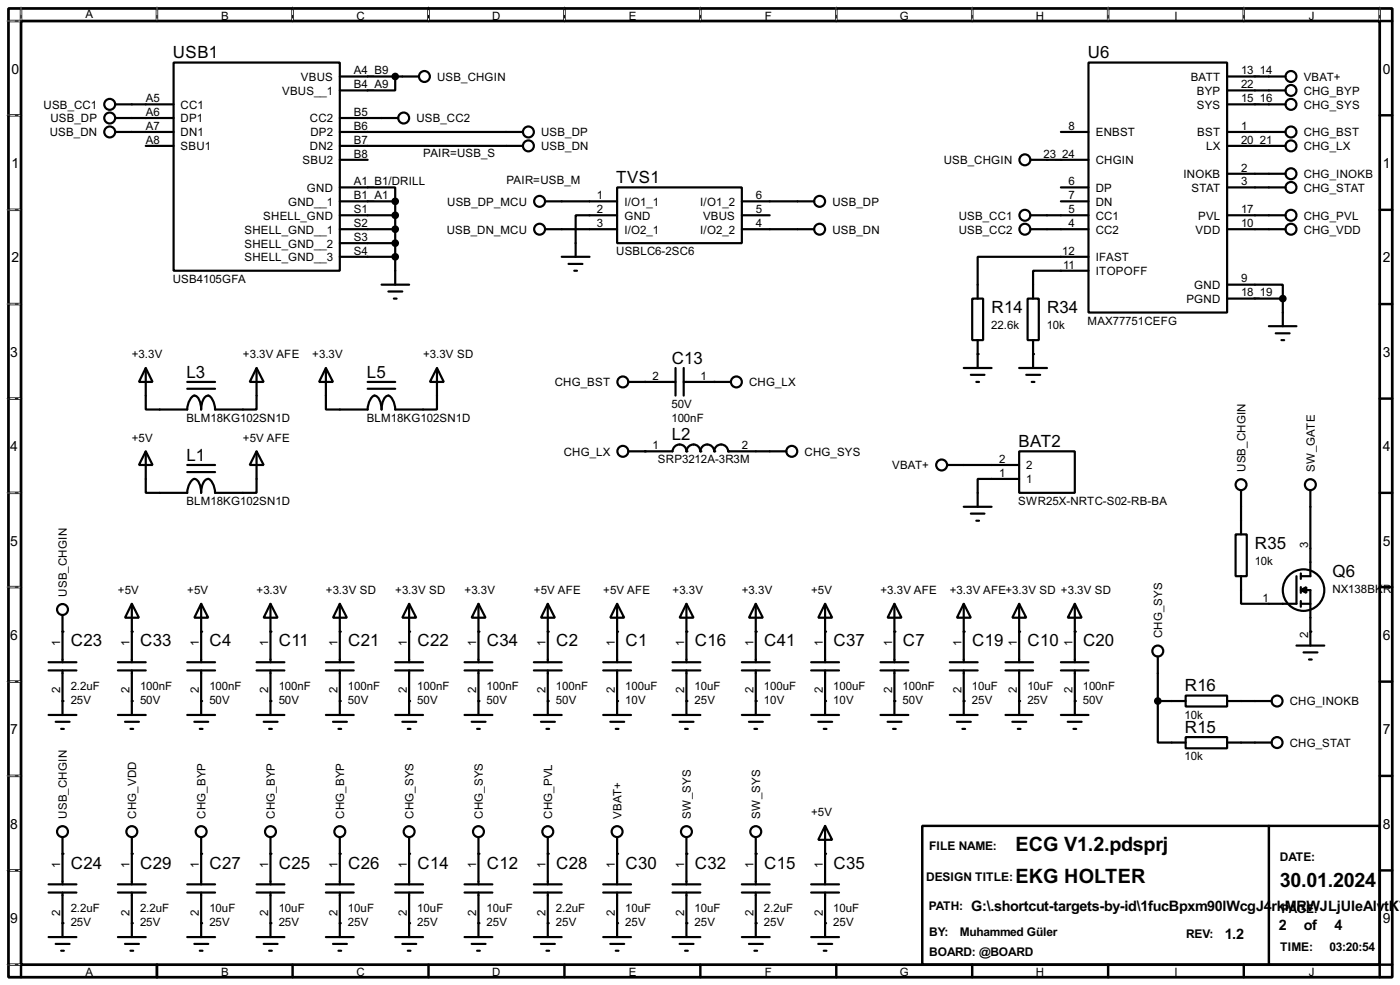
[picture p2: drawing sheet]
<svg xmlns="http://www.w3.org/2000/svg" width="256mm" height="180mm" viewBox="0 0 256 180" stroke-linecap="round" stroke-linejoin="round" font-family="sans-serif">
<path d="M1.6 1.6h253.5v177.3h-253.5zM3.9 3.9h248.9v172.7h-248.9z" fill="none" stroke="#000" stroke-width=".5"/>
<g fill="none" stroke="#000" stroke-width=".45">
<path d="M3.9 1.6v2.3h-2.3M28.8 1.6v2.3M53.6 1.6v2.3M78.5 1.6v2.3M103.4 1.6v2.3M128.3 1.6v2.3M153.2 1.6v2.3M178.1 1.6v2.3M203 1.6v2.3M227.9 1.6v2.3M252.8 1.6v2.3h2.3M1.6 21.1h2.3"/>
<path d="M1.6 38.4h2.3M252.8 21.1h2.3M252.8 38.4h2.3M1.6 55.7h2.3M252.8 55.7h2.3M1.6 73h2.3M252.8 73h2.3M1.6 90.2h2.3M252.8 90.2h2.3M1.6 107.5h2.3M252.8 107.5h2.3M1.6 124.8h2.3"/>
<path d="M252.8 124.8h2.3M1.6 142h2.3M1.6 159.3h2.3M169 151.2h83.8v25.4h-83.8zM232.5 151.2v25.4M252.8 142h2.3M252.8 159.3h2.3M1.6 176.6h2.3v2.3M28.8 176.6v2.3M53.6 176.6v2.3M78.5 176.6v2.3M103.4 176.6v2.3"/>
<path d="M128.3 176.6v2.3M153.2 176.6v2.3M178.1 176.6v2.3M203 176.6v2.3M227.9 176.6v2.3M255.1 176.6h-2.3v2.3"/>
</g>
<g fill="none" stroke="#fff" stroke-width=".18">
<path d="M1.3 3.9h2.3M3.9 1.3v2.3M28.8 1.3v2.3M53.6 1.3v2.3M78.5 1.3v2.3M103.4 1.3v2.3M128.3 1.3v2.3M153.2 1.3v2.3M178.1 1.3v2.3M203 1.3v2.3M227.9 1.3v2.3M252.8 1.3v2.3"/>
<path d="M1.3 21.1h2.3M1.3 38.4h2.3M1.3 55.7h2.3M1.3 73h2.3M1.3 90.2h2.3M1.3 107.5h2.3M1.3 124.8h2.3M1.3 142h2.3M1.3 159.3h2.3M1.3 176.6h2.3"/>
</g>
<g fill="none" stroke="#000" stroke-width=".18" stroke-dasharray=".5 1">
<path d="M1.3 3.9h2.3M3.9 1.3v2.3M28.8 1.3v2.3M53.6 1.3v2.3M78.5 1.3v2.3M103.4 1.3v2.3M128.3 1.3v2.3M153.2 1.3v2.3M178.1 1.3v2.3M203 1.3v2.3M227.9 1.3v2.3M252.8 1.3v2.3"/>
<path d="M1.3 21.1h2.3M1.3 38.4h2.3M1.3 55.7h2.3M1.3 73h2.3M1.3 90.2h2.3M1.3 107.5h2.3M1.3 124.8h2.3M1.3 142h2.3M1.3 159.3h2.3M1.3 176.6h2.3"/>
</g>
<g fill="none" stroke="#000" stroke-width=".4">
<path d="M21.1 19.1h10.7M31.8 11.5h30.5v38.1h-30.5zM62.3 14h14.5M72.4 14v2.6h-10.1M199.4 11.5h25.4v45.7h-25.4zM224.8 19.1h10.7M224.8 14h10.7M224.8 16.6h10.7M21.1 21.6h10.7M21.1 24.2h10.7M26.7 26.7h5.1M62.3 34.3h10.1v2.6"/>
<path d="M62.3 21.6h10.7M62.3 24.2h33.5M62.3 26.7h33.5M62.3 36.9h10.1M62.3 39.4h10.1M62.3 29.3h5.1M72.4 36.9v15.2M99.9 36.9h13.2M113.1 34.3h22.8v10.2h-22.8zM113.1 39.4h-7.6v7.6M135.9 36.9h13.3M135.9 39.4h5.1"/>
<path d="M188.8 39.4h10.6M188.8 29.3h10.6M194.4 24.2h5M194.4 36.9h5M194.4 34.3h5M224.8 24.2h10.7M224.8 26.7h10.7M224.8 39.4h10.7M224.8 31.8h10.7M224.8 34.3h10.7M62.3 42h10.1M62.3 44.5h10.1"/>
<path d="M62.3 47h10.1M69.9 52.1h5.1M71.2 53.4h2.5M72.2 54.7h.5M99.9 42h13.2M102.9 47h5.1M104.2 48.3h2.5M105.2 49.6h.5M135.9 42h13.3M178.1 54.7h2v7.6h-2zM188.3 54.7h2v7.6h-2zM188.8 42h10.6"/>
<path d="M199.4 49.6h-10.1v5.1M199.4 47h-20.3v7.7M224.8 52.1h10.2v2.6M224.8 42h10.7M224.8 54.7h10.2M232.5 59.7h5M235 54.7v5M26.7 67.4l1.3 2.5h-2.5zM26.7 67.4v7.6h7.6a2.76 2.76 0 0 1 1.3-2.6 1.5 1.5 0 0 1 1.1 1.3l.2 1.3a3.2 3.2 0 0 1 .9-2.5l.4-.1a2.75 2.75 0 0 1 1.2 2.6h7.6v-7.6M34.3 69.9h5.1M34.3 71.2h5.1M47 67.4l1.3 2.5h-2.5z"/>
<path d="M59.7 67.4l1.3 2.5h-2.5zM59.7 67.4v7.6h7.7a2.75 2.75 0 0 1 1.2-2.6 2.37 2.37 0 0 1 1.3 2.6 3.3 3.3 0 0 1 .9-2.5l.4-.1a2.75 2.75 0 0 1 1.2 2.6h7.7v-7.6M67.4 69.9h5M67.4 71.2h5M80.1 67.4l1.2 2.5h-2.5zM115.1 69.9h8.7M123.8 67.4v5M125.3 69.9h8.6M125.3 67.4v5M176.6 67.4h5.1M177.9 68.6h2.5M178.9 69.9h.5"/>
<path d="M179.1 62.3v5.1M186.7 67.4h5.1M188 68.6h2.6M189 69.9h.5M189.3 62.3v5.1M233.7 61h2.6M234.8 62.3h.5M26.7 82.6l1.3 2.5h-2.5zM26.7 82.6v7.6h7.6a2.76 2.76 0 0 1 1.3-2.5 1.5 1.5 0 0 1 1.1 1.3l.2 1.2a3.2 3.2 0 0 1 .9-2.4l.4-.1a2.75 2.75 0 0 1 1.2 2.5h7.6v-7.6M34.3 85.1h5.1M34.3 86.4h5.1M47 82.6l1.3 2.5h-2.5z"/>
<path d="M115.1 82.6h8.1a1.28 1.28 0 0 1 1.3-1.3 1.28 1.28 0 0 1 1.3 1.3 1.28 1.28 0 0 1 1.2-1.3 1.28 1.28 0 0 1 1.3 1.3 1.28 1.28 0 0 1 1.3-1.3 1.28 1.28 0 0 1 1.3 1.3 1.28 1.28 0 0 1 1.2-1.3 1.28 1.28 0 0 1 1.3 1.3h10.7M173.5 85.1h13.2M176.6 92.8h5.1M177.9 94h2.5M178.9 95.3h.5M186.7 82.6h10.2v7.6h-10.2zM186.7 87.7h-7.6v5.1M226.4 97.8h2v7.7h-2zM227.4 89.7v8.1M240.1 89.7v15.8h-1.8M11.5 112.6v8.6M24.2 110.5l1.3 2.6h-2.6z"/>
<path d="M24.2 110.5v10.7M36.9 110.5l1.3 2.6h-2.6zM36.9 110.5v10.7M49.6 110.5l1.3 2.6h-2.6zM49.6 110.5v10.7M62.3 110.5l1.3 2.6h-2.6zM62.3 110.5v10.7M75 110.5l1.3 2.6h-2.6zM75 110.5v10.7M87.7 110.5l1.3 2.6h-2.6zM87.7 110.5v10.7M100.4 110.5l1.3 2.6h-2.6z"/>
<path d="M100.4 110.5v10.7M113.1 110.5l1.3 2.6h-2.6zM113.1 110.5v10.7M125.8 110.5l1.3 2.6h-2.6zM125.8 110.5v10.7M138.5 110.5l1.3 2.6h-2.6zM138.5 110.5v10.7M151.2 110.5l1.3 2.6h-2.6zM151.2 110.5v10.7M163.9 110.5l1.3 2.6h-2.6zM163.9 110.5v10.7M176.6 110.5l1.3 2.6h-2.6z"/>
<path d="M176.6 110.5v10.7M186.7 110.5l1.3 2.6h-2.5zM186.7 110.5v10.7M196.9 110.5l1.3 2.6h-2.6zM196.9 110.5v10.7M227.4 105.5v5h10.1v-5M237.5 118.2h5.1M238.3 108l1-.5v1zM238.3 108h1.8v10.2M238.3 110.5h1.8M238.3 105v1M238.3 107.5v1"/>
<path d="M238.3 110v1.1M238.8 119.4h2.6M8.9 130.9h5.1M8.9 121.2h5.1M8.9 122.7h5.1M10.2 132.1h2.6M11.2 133.4h.5M11.5 122.7v8.2M21.6 130.9h5.1M21.6 121.2h5.1M21.6 122.7h5.1M22.9 132.1h2.6"/>
<path d="M23.9 133.4h.5M24.2 122.7v8.2M34.3 130.9h5.1M34.3 121.2h5.1M34.3 122.7h5.1M35.6 132.1h2.6M36.6 133.4h.5M36.9 122.7v8.2M47 130.9h5.1M47 121.2h5.1M47 122.7h5.1M48.3 132.1h2.6"/>
<path d="M49.3 133.4h.5M49.6 122.7v8.2M59.7 130.9h5.1M59.7 121.2h5.1M59.7 122.7h5.1M61 132.1h2.6M62 133.4h.5M62.3 122.7v8.2M72.4 130.9h5.1M72.4 121.2h5.1M72.4 122.7h5.1M73.7 132.1h2.6"/>
<path d="M74.7 133.4h.5M75 122.7v8.2M85.1 130.9h5.1M85.1 121.2h5.1M85.1 122.7h5.1M86.4 132.1h2.6M87.4 133.4h.5M87.7 122.7v8.2M97.8 130.9h5.1M97.8 121.2h5.1M97.8 122.7h5.1M99.1 132.1h2.6"/>
<path d="M100.1 133.4h.5M100.4 122.7v8.2M110.5 130.9h5.1M110.5 121.2h5.1M110.5 122.7h5.1M111.8 132.1h2.6M112.8 133.4h.5M113.1 122.7v8.2M123.2 130.9h5.1M123.2 121.2h5.1M123.2 122.7h5.1M124.5 132.1h2.6"/>
<path d="M125.5 133.4h.5M125.8 122.7v8.2M135.9 130.9h5.1M135.9 121.2h5.1M135.9 122.7h5.1M137.2 132.1h2.6M138.2 133.4h.5M138.5 122.7v8.2M148.6 130.9h5.1M148.6 121.2h5.1M148.6 122.7h5.1M149.9 132.1h2.6"/>
<path d="M150.9 133.4h.5M151.2 122.7v8.2M161.3 130.9h5.1M161.3 121.2h5.1M161.3 122.7h5.1M162.6 132.1h2.6M163.6 133.4h.5M163.9 122.7v8.2M174 130.9h5.1M174 121.2h5.1M174 122.7h5.1M175.3 132.1h2.6"/>
<path d="M176.3 133.4h.5M176.6 122.7v8.2M184.2 130.9h5.1M184.2 121.2h5.1M184.2 122.7h5.1M185.5 132.1h2.5M186.5 133.4h.5M186.7 122.7v8.2M194.4 130.9h5M194.4 121.2h5M194.4 122.7h5M195.6 132.1h2.6"/>
<path d="M196.7 133.4h.5M196.9 122.7v8.2M212.1 128.3v7.6h5.1M212.1 128.3h5.1M212.1 120.2v8.1M217.2 134.9h7.6v2.1h-7.6zM217.2 127.3h7.6v2h-7.6zM224.8 135.9h8.2M224.8 128.3h8.2M239.8 120.7h.5M11.5 153.2v8.7M24.2 153.2v8.7"/>
<path d="M36.9 153.2v8.7M49.6 153.2v8.7M62.3 153.2v8.7M75 153.2v8.7M87.7 153.2v8.7M100.4 153.2v8.7M113.1 153.2v8.7M125.8 153.2v8.7M138.5 153.2v8.7M151.2 151.2l1.3 2.5h-2.6zM151.2 151.2v10.7M8.9 161.9h5.1"/>
<path d="M8.9 163.4h5.1M8.9 171.5h5.1M10.2 172.8h2.6M11.2 174h.5M11.5 163.4v8.1M21.6 161.9h5.1M21.6 163.4h5.1M21.6 171.5h5.1M22.9 172.8h2.6M23.9 174h.5M24.2 163.4v8.1M34.3 161.9h5.1"/>
<path d="M34.3 163.4h5.1M34.3 171.5h5.1M35.6 172.8h2.6M36.6 174h.5M36.9 163.4v8.1M47 161.9h5.1M47 163.4h5.1M47 171.5h5.1M48.3 172.8h2.6M49.3 174h.5M49.6 163.4v8.1M59.7 161.9h5.1"/>
<path d="M59.7 163.4h5.1M59.7 171.5h5.1M61 172.8h2.6M62 174h.5M62.3 163.4v8.1M72.4 161.9h5.1M72.4 163.4h5.1M72.4 171.5h5.1M73.7 172.8h2.6M74.7 174h.5M75 163.4v8.1M85.1 161.9h5.1"/>
<path d="M85.1 163.4h5.1M85.1 171.5h5.1M86.4 172.8h2.6M87.4 174h.5M87.7 163.4v8.1M97.8 161.9h5.1M97.8 163.4h5.1M97.8 171.5h5.1M99.1 172.8h2.6M100.1 174h.5M100.4 163.4v8.1M110.5 161.9h5.1"/>
<path d="M110.5 163.4h5.1M110.5 171.5h5.1M111.8 172.8h2.6M112.8 174h.5M113.1 163.4v8.1M123.2 161.9h5.1M123.2 163.4h5.1M123.2 171.5h5.1M124.5 172.8h2.6M125.5 174h.5M125.8 163.4v8.1M135.9 161.9h5.1"/>
<path d="M135.9 163.4h5.1M135.9 171.5h5.1M137.2 172.8h2.6M138.2 174h.5M138.5 163.4v8.1M148.6 161.9h5.1M148.6 163.4h5.1M148.6 171.5h5.1M149.9 172.8h2.6M150.9 174h.5M151.2 163.4v8.1"/>
<circle cx="20.1" cy="19.1" r="1"/>
<circle cx="77.7" cy="14" r="1"/>
<circle cx="236.5" cy="14" r="1"/>
<circle cx="236.5" cy="16.6" r="1"/>
<circle cx="236.5" cy="19.1" r="1"/>
<circle cx="20.1" cy="24.2" r="1"/>
<circle cx="20.1" cy="21.6" r="1"/>
<circle cx="73.9" cy="21.6" r="1"/>
<circle cx="96.8" cy="26.7" r="1"/>
<circle cx="96.8" cy="24.2" r="1"/>
<circle cx="98.8" cy="36.9" r="1"/>
<circle cx="150.1" cy="36.9" r="1"/>
<circle cx="187.7" cy="29.3" r="1"/>
<circle cx="187.7" cy="39.4" r="1"/>
<circle cx="236.5" cy="31.8" r="1"/>
<circle cx="236.5" cy="26.7" r="1"/>
<circle cx="236.5" cy="34.3" r="1"/>
<circle cx="236.5" cy="39.4" r="1"/>
<circle cx="236.5" cy="24.2" r="1"/>
<circle cx="98.8" cy="42" r="1"/>
<circle cx="150.1" cy="42" r="1"/>
<circle cx="187.7" cy="42" r="1"/>
<circle cx="236.5" cy="42" r="1"/>
<circle cx="114.1" cy="69.9" r="1"/>
<circle cx="134.9" cy="69.9" r="1"/>
<circle cx="114.1" cy="82.6" r="1"/>
<circle cx="145" cy="82.6" r="1"/>
<circle cx="172.5" cy="85.1" r="1"/>
<circle cx="227.3" cy="88.7" r="1"/>
<circle cx="240" cy="88.7" r="1"/>
<circle cx="11.4" cy="111.6" r="1"/>
<circle cx="212.1" cy="119.2" r="1"/>
<circle cx="238.8" cy="108" r="3.8"/>
<circle cx="233.9" cy="135.9" r="1"/>
<circle cx="233.9" cy="128.3" r="1"/>
<circle cx="11.4" cy="152.2" r="1"/>
<circle cx="24.1" cy="152.2" r="1"/>
<circle cx="36.8" cy="152.2" r="1"/>
<circle cx="49.5" cy="152.2" r="1"/>
<circle cx="62.2" cy="152.2" r="1"/>
<circle cx="74.9" cy="152.2" r="1"/>
<circle cx="87.6" cy="152.2" r="1"/>
<circle cx="100.3" cy="152.2" r="1"/>
<circle cx="113" cy="152.2" r="1"/>
<circle cx="125.7" cy="152.2" r="1"/>
<circle cx="138.4" cy="152.2" r="1"/>
</g>
<g fill="#000">
<circle cx="118.2" cy="69.9" r=".2"/>
<circle cx="130.9" cy="69.9" r=".2"/>
<circle cx="179.1" cy="64.8" r=".2"/>
<circle cx="189.3" cy="64.8" r=".2"/>
<circle cx="118.2" cy="82.6" r=".2"/>
<circle cx="125.8" cy="82.6" r=".2"/>
<circle cx="128.3" cy="82.6" r=".2"/>
<circle cx="130.9" cy="82.6" r=".2"/>
<circle cx="133.4" cy="82.6" r=".2"/>
<circle cx="11.5" cy="115.6" r=".2"/>
<circle cx="24.2" cy="115.6" r=".2"/>
<circle cx="36.9" cy="115.6" r=".2"/>
<circle cx="49.6" cy="115.6" r=".2"/>
<circle cx="62.3" cy="115.6" r=".2"/>
<circle cx="75" cy="115.6" r=".2"/>
<circle cx="87.7" cy="115.6" r=".2"/>
<circle cx="100.4" cy="115.6" r=".2"/>
<circle cx="113.1" cy="115.6" r=".2"/>
<circle cx="125.8" cy="115.6" r=".2"/>
<circle cx="138.5" cy="115.6" r=".2"/>
<circle cx="151.2" cy="115.6" r=".2"/>
<circle cx="163.9" cy="115.6" r=".2"/>
<circle cx="176.6" cy="115.6" r=".2"/>
<circle cx="186.7" cy="115.6" r=".2"/>
<circle cx="196.9" cy="115.6" r=".2"/>
<circle cx="240.1" cy="115.6" r=".2"/>
<circle cx="11.5" cy="128.3" r=".2"/>
<circle cx="24.2" cy="128.3" r=".2"/>
<circle cx="36.9" cy="128.3" r=".2"/>
<circle cx="49.6" cy="128.3" r=".2"/>
<circle cx="62.3" cy="128.3" r=".2"/>
<circle cx="75" cy="128.3" r=".2"/>
<circle cx="87.7" cy="128.3" r=".2"/>
<circle cx="100.4" cy="128.3" r=".2"/>
<circle cx="113.1" cy="128.3" r=".2"/>
<circle cx="125.8" cy="128.3" r=".2"/>
<circle cx="138.5" cy="128.3" r=".2"/>
<circle cx="151.2" cy="128.3" r=".2"/>
<circle cx="163.9" cy="128.3" r=".2"/>
<circle cx="176.6" cy="128.3" r=".2"/>
<circle cx="186.7" cy="128.3" r=".2"/>
<circle cx="196.9" cy="128.3" r=".2"/>
<circle cx="11.5" cy="156.3" r=".2"/>
<circle cx="24.2" cy="156.3" r=".2"/>
<circle cx="36.9" cy="156.3" r=".2"/>
<circle cx="49.6" cy="156.3" r=".2"/>
<circle cx="62.3" cy="156.3" r=".2"/>
<circle cx="75" cy="156.3" r=".2"/>
<circle cx="87.7" cy="156.3" r=".2"/>
<circle cx="100.4" cy="156.3" r=".2"/>
<circle cx="113.1" cy="156.3" r=".2"/>
<circle cx="125.8" cy="156.3" r=".2"/>
<circle cx="138.5" cy="156.3" r=".2"/>
<circle cx="151.2" cy="156.3" r=".2"/>
<circle cx="11.5" cy="169" r=".2"/>
<circle cx="24.2" cy="169" r=".2"/>
<circle cx="36.9" cy="169" r=".2"/>
<circle cx="49.6" cy="169" r=".2"/>
<circle cx="62.3" cy="169" r=".2"/>
<circle cx="75" cy="169" r=".2"/>
<circle cx="87.7" cy="169" r=".2"/>
<circle cx="100.4" cy="169" r=".2"/>
<circle cx="113.1" cy="169" r=".2"/>
<circle cx="125.8" cy="169" r=".2"/>
<circle cx="138.5" cy="169" r=".2"/>
<circle cx="151.2" cy="169" r=".2"/>
</g>
<g fill="#000" stroke="#000" stroke-width=".4">
<circle cx="72.4" cy="14" r=".5"/>
<circle cx="72.4" cy="36.9" r=".5"/>
<circle cx="72.4" cy="39.4" r=".5"/>
<circle cx="72.4" cy="47" r=".5"/>
<circle cx="72.4" cy="44.5" r=".5"/>
<circle cx="72.4" cy="42" r=".5"/>
<circle cx="235" cy="54.7" r=".5"/>
<circle cx="212.1" cy="128.3" r=".5"/>
</g>
<g font-size="4.1">
<text x="186" y="155.8">ECG V1.2.pdsprj</text>
<text x="186" y="161.7">EKG HOLTER</text>
<text x="234.5" y="162.4">30.01.2024</text>
</g>
<g font-size="3.5">
<text x="31.7" y="10.6">USB1</text>
<text x="199.3" y="10.6">U6</text>
<text x="112.9" y="33.5">TVS1</text>
<text x="181.7" y="57.4">R14</text>
<text x="191.8" y="57.4">R34</text>
<text x="34.2" y="69.1">L3</text>
<text x="67.2" y="69.1">L5</text>
<text x="123.1" y="66.6">C13</text>
<text x="123.1" y="80.6">L2</text>
<text x="186.6" y="81.8">BAT2</text>
<text x="34.2" y="84.3">L1</text>
<text x="229.9" y="100.5">R35</text>
<text x="244.1" y="105.6">Q6</text>
<text x="13" y="118.3">C23</text>
<text x="25.7" y="118.3">C33</text>
<text x="38.4" y="118.3">C4</text>
<text x="51.1" y="118.3">C11</text>
<text x="63.8" y="118.3">C21</text>
<text x="76.5" y="118.3">C22</text>
<text x="89.2" y="118.3">C34</text>
<text x="101.9" y="118.3">C2</text>
<text x="114.6" y="118.3">C1</text>
<text x="127.3" y="118.3">C16</text>
<text x="140" y="118.3">C41</text>
<text x="152.7" y="118.3">C37</text>
<text x="165.4" y="118.3">C7</text>
<text x="178.1" y="118.3">C19</text>
<text x="188.3" y="118.3">C10</text>
<text x="198.4" y="118.3">C20</text>
<text x="217.1" y="126.5">R16</text>
<text x="217.1" y="134.1">R15</text>
<text x="13" y="159">C24</text>
<text x="25.7" y="159">C29</text>
<text x="38.4" y="159">C27</text>
<text x="51.1" y="159">C25</text>
<text x="63.8" y="159">C26</text>
<text x="76.5" y="159">C14</text>
<text x="89.2" y="159">C12</text>
<text x="101.9" y="159">C28</text>
<text x="114.6" y="159">C30</text>
<text x="127.3" y="159">C32</text>
<text x="140" y="159">C15</text>
<text x="152.7" y="159">C35</text>
</g>
<g font-size="3">
<text x="177.9" y="166.7">G:\.shortcut-targets-by-id\1fucBpxm90lWcgJ4</text>
<text x="233" y="166.7">rkMRWJLjUIeAlvtK7</text>
<text x="224.4" y="171.8">1.2</text>
<text x="234.3" y="170.3">2</text>
<text x="238.9" y="170.3">of</text>
<text x="244.5" y="170.3">4</text>
</g>
<g font-size="2.9">
<text x="2.1" y="13.5">0</text>
<text x="253.4" y="13.5">0</text>
<text x="2.1" y="30.7">1</text>
<text x="253.4" y="30.7">1</text>
<text x="2.1" y="48">2</text>
<text x="253.4" y="48">2</text>
<text x="1.9" y="65.3">3</text>
<text x="253.4" y="65.3">3</text>
<text x="1.9" y="82.5">4</text>
<text x="253.4" y="82.5">4</text>
<text x="1.9" y="99.9">5</text>
<text x="253.4" y="99.9">5</text>
<text x="1.9" y="117.1">6</text>
<text x="253.4" y="117.1">6</text>
<text x="1.9" y="134.4">7</text>
<text x="253.4" y="134.4">7</text>
<text x="1.9" y="151.7">8</text>
<text x="253.4" y="151.7">8</text>
<text x="1.9" y="168.9">9</text>
<text x="253.4" y="168.9">9</text>
</g>
<g font-size="2.5">
<text x="170.2" y="155.6">FILE NAME:</text>
<text x="169.7" y="161.2">DESIGN TITLE:</text>
<text x="234.5" y="157.7">DATE:</text>
<text x="170.1" y="166.5">PATH:</text>
<text x="234.8" y="167.1">PAGE:</text>
<text x="170.2" y="171.4">BY:</text>
<text x="175.8" y="171.4">Muhammed Güler</text>
<text x="217.3" y="171.6">REV:</text>
<text x="170.2" y="175">BOARD: @BOARD</text>
<text x="234.5" y="174.1">TIME:</text>
<text x="243.6" y="174.1">03:20:54</text>
</g>
<g font-size="2.4">
<text x="15.6" y="3.4">A</text>
<text x="40.5" y="3.6">B</text>
<text x="65.3" y="3.6">C</text>
<text x="90.2" y="3.6">D</text>
<text x="115.2" y="3.6">E</text>
<text x="140.1" y="3.6">F</text>
<text x="164.8" y="3.6">G</text>
<text x="189.8" y="3.6">H</text>
<text x="215.1" y="3.6">I</text>
<text x="239.8" y="3.6">J</text>
<text x="51.7" y="17.3">VBUS__1</text>
<text x="55.1" y="14.8">VBUS</text>
<text x="64.8" y="13.6">A4_B9</text>
<text x="64.8" y="16.2">B4_A9</text>
<text x="80.1" y="14.8">USB_CHGIN</text>
<text x="218.1" y="14.8">BATT</text>
<text x="219.2" y="17.3">BYP</text>
<text x="227.4" y="13.6">13_14</text>
<text x="227.4" y="16.2">22</text>
<text x="238.8" y="14.8">VBAT+</text>
<text x="238.8" y="17.3">CHG_BYP</text>
<text x="8" y="19.9">USB_CC1</text>
<text x="9.2" y="22.4">USB_DP</text>
<text x="26.7" y="18.7">A5</text>
<text x="26.7" y="23.8">A7</text>
<text x="26.7" y="21.2">A6</text>
<text x="33.1" y="19.9">CC1</text>
<text x="33.1" y="22.4">DP1</text>
<text x="56.8" y="22.4">CC2</text>
<text x="64.8" y="21.2">B5</text>
<text x="64.8" y="23.8">B6</text>
<text x="76.3" y="22.4">USB_CC2</text>
<text x="195.8" y="23.8">8</text>
<text x="219.2" y="19.9">SYS</text>
<text x="227.4" y="23.8">1</text>
<text x="227.4" y="18.7">15_16</text>
<text x="238.8" y="19.9">CHG_SYS</text>
<text x="9.1" y="25">USB_DN</text>
<text x="26.7" y="26.3">A8</text>
<text x="33.1" y="25">DN1</text>
<text x="33.1" y="27.5">SBU1</text>
<text x="56.8" y="27.5">DN2</text>
<text x="56.9" y="25">DP2</text>
<text x="64.8" y="26.3">B7</text>
<text x="64.8" y="28.9">B8</text>
<text x="77.5" y="28.6">PAIR=USB_S</text>
<text x="99.1" y="25">USB_DP</text>
<text x="99.1" y="27.5">USB_DN</text>
<text x="191.2" y="28.9">23_24</text>
<text x="200.7" y="25">ENBST</text>
<text x="219.3" y="25">BST</text>
<text x="221" y="27.5">LX</text>
<text x="227.4" y="26.3">20_21</text>
<text x="238.8" y="25">CHG_BST</text>
<text x="238.8" y="27.5">CHG_LX</text>
<text x="55.4" y="30">SBU2</text>
<text x="56.2" y="35.1">GND</text>
<text x="64.8" y="33.9">A1_B1/DRILL</text>
<text x="92.8" y="33.7">PAIR=USB_M</text>
<text x="172.9" y="30">USB_CHGIN</text>
<text x="195.8" y="33.9">6</text>
<text x="200.7" y="30">CHGIN</text>
<text x="200.7" y="35.1">DP</text>
<text x="216.8" y="32.6">INOKB</text>
<text x="218.3" y="35.1">STAT</text>
<text x="227.4" y="31.4">2</text>
<text x="227.4" y="33.9">3</text>
<text x="238.8" y="32.6">CHG_INOKB</text>
<text x="238.8" y="35.1">CHG_STAT</text>
<text x="48.2" y="40.2">SHELL_GND</text>
<text x="52.8" y="37.7">GND__1</text>
<text x="64.8" y="36.5">B1_A1</text>
<text x="64.8" y="39">S1</text>
<text x="64.8" y="41.6">S2</text>
<text x="81.9" y="37.7">USB_DP_MCU</text>
<text x="109.4" y="36.5">1</text>
<text x="109.4" y="39">2</text>
<text x="109.4" y="41.6">3</text>
<text x="114.4" y="37.7">I/O1_1</text>
<text x="114.4" y="40.2">GND</text>
<text x="128.3" y="37.7">I/O1_2</text>
<text x="128.8" y="40.2">VBUS</text>
<text x="138.5" y="36.5">6</text>
<text x="138.5" y="39">5</text>
<text x="138.5" y="41.6">4</text>
<text x="152.5" y="37.7">USB_DP</text>
<text x="175.6" y="40.2">USB_CC1</text>
<text x="195.8" y="39">5</text>
<text x="195.8" y="41.6">4</text>
<text x="195.8" y="36.5">7</text>
<text x="200.7" y="40.2">CC1</text>
<text x="200.7" y="37.7">DN</text>
<text x="219.5" y="40.2">PVL</text>
<text x="227.4" y="39">17</text>
<text x="227.4" y="41.6">10</text>
<text x="238.8" y="40.2">CHG_PVL</text>
<text x="44.8" y="42.7">SHELL_GND__1</text>
<text x="44.8" y="45.3">SHELL_GND__2</text>
<text x="44.8" y="47.8">SHELL_GND__3</text>
<text x="64.8" y="44.1">S3</text>
<text x="64.8" y="46.6">S4</text>
<text x="81.8" y="42.7">USB_DN_MCU</text>
<text x="112.9" y="46.7">USBLC6-2SC6</text>
<text x="114.4" y="42.7">I/O2_1</text>
<text x="128.3" y="42.7">I/O2_2</text>
<text x="152.5" y="42.7">USB_DN</text>
<text x="175.6" y="42.7">USB_CC2</text>
<text x="194.6" y="46.6">12</text>
<text x="200.7" y="42.7">CC2</text>
<text x="200.7" y="47.8">IFAST</text>
<text x="219" y="42.7">VDD</text>
<text x="238.8" y="42.7">CHG_VDD</text>
<text x="31.6" y="51.8">USB4105GFA</text>
<text x="194.7" y="49.2">11</text>
<text x="200.7" y="50.4">ITOPOFF</text>
<text x="218.8" y="52.9">GND</text>
<text x="227.4" y="51.7">9</text>
<text x="199.2" y="59.4">MAX77751CEFG</text>
<text x="217.3" y="55.4">PGND</text>
<text x="227.4" y="54.3">18_19</text>
<text x="24.2" y="65.6">+3.3V</text>
<text x="44.5" y="65.6">+3.3V AFE</text>
<text x="57.2" y="65.6">+3.3V</text>
<text x="77.5" y="65.6">+3.3V SD</text>
<text x="181.6" y="60.3">22.6k</text>
<text x="191.8" y="60.3">10k</text>
<text x="101.6" y="70.7">CHG_BST</text>
<text x="119.6" y="69.5">2</text>
<text x="128.3" y="69.5">1</text>
<text x="137.2" y="70.7">CHG_LX</text>
<text x="34.1" y="77.2">BLM18KG102SN1D</text>
<text x="67.2" y="77.2">BLM18KG102SN1D</text>
<text x="123" y="74.6">50V</text>
<text x="123" y="77.2">100nF</text>
<text x="24.2" y="80.8">+5V</text>
<text x="44.5" y="80.8">+5V AFE</text>
<text x="103.3" y="83.4">CHG_LX</text>
<text x="119.6" y="82.2">1</text>
<text x="135.9" y="82.2">2</text>
<text x="147.4" y="83.4">CHG_SYS</text>
<text x="120.5" y="84.8">SRP3212A-3R3M</text>
<text x="163.4" y="85.9">VBAT+</text>
<text x="183.1" y="87.3">1</text>
<text x="183.1" y="84.7">2</text>
<text x="188" y="88.5">1</text>
<text x="188" y="85.9">2</text>
<text x="228.2" y="86.4" transform="rotate(-90 228.2 86.4)">USB_CHGIN</text>
<text x="240.9" y="86.4" transform="rotate(-90 240.9 86.4)">SW_GATE</text>
<text x="34.1" y="92.4">BLM18KG102SN1D</text>
<text x="186.5" y="92.4">SWR25X-NRTC-S02-RB-BA</text>
<text x="239.7" y="100.4" transform="rotate(-90 239.7 100.4)">3</text>
<text x="229.9" y="103.5">10k</text>
<text x="12.3" y="109.2" transform="rotate(-90 12.3 109.2)">USB_CHGIN</text>
<text x="21.6" y="108.8">+5V</text>
<text x="34.3" y="108.8">+5V</text>
<text x="47" y="108.8">+3.3V</text>
<text x="59.7" y="108.8">+3.3V SD</text>
<text x="72.4" y="108.8">+3.3V SD</text>
<text x="85.1" y="108.8">+3.3V</text>
<text x="97.8" y="108.8">+5V AFE</text>
<text x="110.5" y="108.8">+5V AFE</text>
<text x="123.2" y="108.8">+3.3V</text>
<text x="135.9" y="108.8">+3.3V</text>
<text x="148.6" y="108.8">+5V</text>
<text x="161.3" y="108.8">+3.3V AFE</text>
<text x="174" y="108.8">+3.3V AFE+3.3V SD +3.3V SD</text>
<text x="231.3" y="110.1">1</text>
<text x="244.1" y="108.5">NX138BK</text>
<text x="253.4" y="108.5">R</text>
<text x="11" y="118.2" transform="rotate(-90 11 118.2)">1</text>
<text x="23.7" y="118.2" transform="rotate(-90 23.7 118.2)">1</text>
<text x="36.4" y="118.2" transform="rotate(-90 36.4 118.2)">1</text>
<text x="49.1" y="118.2" transform="rotate(-90 49.1 118.2)">1</text>
<text x="61.8" y="118.2" transform="rotate(-90 61.8 118.2)">1</text>
<text x="74.5" y="118.2" transform="rotate(-90 74.5 118.2)">1</text>
<text x="87.3" y="118.2" transform="rotate(-90 87.3 118.2)">1</text>
<text x="100" y="118.2" transform="rotate(-90 100 118.2)">1</text>
<text x="112.7" y="118.2" transform="rotate(-90 112.7 118.2)">1</text>
<text x="125.4" y="118.2" transform="rotate(-90 125.4 118.2)">1</text>
<text x="138.1" y="118.2" transform="rotate(-90 138.1 118.2)">1</text>
<text x="150.8" y="118.2" transform="rotate(-90 150.8 118.2)">1</text>
<text x="163.5" y="118.2" transform="rotate(-90 163.5 118.2)">1</text>
<text x="176.2" y="118.2" transform="rotate(-90 176.2 118.2)">1</text>
<text x="186.3" y="118.2" transform="rotate(-90 186.3 118.2)">1</text>
<text x="196.5" y="118.2" transform="rotate(-90 196.5 118.2)">1</text>
<text x="212.9" y="116.8" transform="rotate(-90 212.9 116.8)">CHG_SYS</text>
<text x="239.7" y="116.8" transform="rotate(-90 239.7 116.8)">2</text>
<text x="11.1" y="126.9" transform="rotate(-90 11.1 126.9)">2</text>
<text x="13" y="126.3">2.2uF</text>
<text x="13" y="128.9">25V</text>
<text x="23.8" y="126.9" transform="rotate(-90 23.8 126.9)">2</text>
<text x="25.7" y="126.3">100nF</text>
<text x="25.7" y="128.9">50V</text>
<text x="36.5" y="126.9" transform="rotate(-90 36.5 126.9)">2</text>
<text x="38.4" y="126.3">100nF</text>
<text x="38.4" y="128.9">50V</text>
<text x="49.2" y="126.9" transform="rotate(-90 49.2 126.9)">2</text>
<text x="51.1" y="126.3">100nF</text>
<text x="51.1" y="128.9">50V</text>
<text x="61.9" y="126.9" transform="rotate(-90 61.9 126.9)">2</text>
<text x="63.8" y="126.3">100nF</text>
<text x="63.8" y="128.9">50V</text>
<text x="74.6" y="126.9" transform="rotate(-90 74.6 126.9)">2</text>
<text x="76.5" y="126.3">100nF</text>
<text x="76.5" y="128.9">50V</text>
<text x="87.3" y="126.9" transform="rotate(-90 87.3 126.9)">2</text>
<text x="89.2" y="126.3">100nF</text>
<text x="89.2" y="128.9">50V</text>
<text x="100" y="126.9" transform="rotate(-90 100 126.9)">2</text>
<text x="101.9" y="126.3">100nF</text>
<text x="101.9" y="128.9">50V</text>
<text x="112.7" y="126.9" transform="rotate(-90 112.7 126.9)">2</text>
<text x="114.6" y="126.3">100uF</text>
<text x="114.6" y="128.9">10V</text>
<text x="125.4" y="126.9" transform="rotate(-90 125.4 126.9)">2</text>
<text x="127.3" y="126.3">10uF</text>
<text x="127.3" y="128.9">25V</text>
<text x="138.1" y="126.9" transform="rotate(-90 138.1 126.9)">2</text>
<text x="140" y="126.3">100uF</text>
<text x="140" y="128.9">10V</text>
<text x="150.8" y="126.9" transform="rotate(-90 150.8 126.9)">2</text>
<text x="152.7" y="126.3">100uF</text>
<text x="152.7" y="128.9">10V</text>
<text x="163.5" y="126.9" transform="rotate(-90 163.5 126.9)">2</text>
<text x="165.4" y="126.3">100nF</text>
<text x="165.4" y="128.9">50V</text>
<text x="176.2" y="126.9" transform="rotate(-90 176.2 126.9)">2</text>
<text x="178.1" y="126.3">10uF</text>
<text x="178.1" y="128.9">25V</text>
<text x="186.3" y="126.9" transform="rotate(-90 186.3 126.9)">2</text>
<text x="188.2" y="126.3">10uF</text>
<text x="188.2" y="128.9">25V</text>
<text x="196.5" y="126.9" transform="rotate(-90 196.5 126.9)">2</text>
<text x="198.4" y="126.3">100nF</text>
<text x="198.4" y="128.9">50V</text>
<text x="217" y="131.5">10k</text>
<text x="236.3" y="129.1">CHG_INOKB</text>
<text x="236.3" y="136.7">CHG_STAT</text>
<text x="217" y="139.2">10k</text>
<text x="12.3" y="149.9" transform="rotate(-90 12.3 149.9)">USB_CHGIN</text>
<text x="25" y="149.9" transform="rotate(-90 25 149.9)">CHG_VDD</text>
<text x="37.7" y="149.9" transform="rotate(-90 37.7 149.9)">CHG_BYP</text>
<text x="50.4" y="149.9" transform="rotate(-90 50.4 149.9)">CHG_BYP</text>
<text x="63.1" y="149.9" transform="rotate(-90 63.1 149.9)">CHG_BYP</text>
<text x="75.8" y="149.9" transform="rotate(-90 75.8 149.9)">CHG_SYS</text>
<text x="88.5" y="149.9" transform="rotate(-90 88.5 149.9)">CHG_SYS</text>
<text x="101.2" y="149.9" transform="rotate(-90 101.2 149.9)">CHG_PVL</text>
<text x="113.9" y="149.9" transform="rotate(-90 113.9 149.9)">VBAT+</text>
<text x="126.6" y="149.9" transform="rotate(-90 126.6 149.9)">SW_SYS</text>
<text x="139.3" y="149.9" transform="rotate(-90 139.3 149.9)">SW_SYS</text>
<text x="148.6" y="149.4">+5V</text>
<text x="11.1" y="158.8" transform="rotate(-90 11.1 158.8)">1</text>
<text x="23.8" y="158.8" transform="rotate(-90 23.8 158.8)">1</text>
<text x="36.5" y="158.8" transform="rotate(-90 36.5 158.8)">1</text>
<text x="49.2" y="158.8" transform="rotate(-90 49.2 158.8)">1</text>
<text x="61.9" y="158.8" transform="rotate(-90 61.9 158.8)">1</text>
<text x="74.6" y="158.8" transform="rotate(-90 74.6 158.8)">1</text>
<text x="87.3" y="158.8" transform="rotate(-90 87.3 158.8)">1</text>
<text x="100" y="158.8" transform="rotate(-90 100 158.8)">1</text>
<text x="112.7" y="158.8" transform="rotate(-90 112.7 158.8)">1</text>
<text x="125.4" y="158.8" transform="rotate(-90 125.4 158.8)">1</text>
<text x="138.1" y="158.8" transform="rotate(-90 138.1 158.8)">1</text>
<text x="150.8" y="158.8" transform="rotate(-90 150.8 158.8)">1</text>
<text x="11.1" y="167.6" transform="rotate(-90 11.1 167.6)">2</text>
<text x="13" y="167">2.2uF</text>
<text x="23.8" y="167.6" transform="rotate(-90 23.8 167.6)">2</text>
<text x="25.7" y="167">2.2uF</text>
<text x="36.5" y="167.6" transform="rotate(-90 36.5 167.6)">2</text>
<text x="38.4" y="167">10uF</text>
<text x="49.2" y="167.6" transform="rotate(-90 49.2 167.6)">2</text>
<text x="51.1" y="167">10uF</text>
<text x="61.9" y="167.6" transform="rotate(-90 61.9 167.6)">2</text>
<text x="63.8" y="167">10uF</text>
<text x="74.6" y="167.6" transform="rotate(-90 74.6 167.6)">2</text>
<text x="76.5" y="167">10uF</text>
<text x="87.3" y="167.6" transform="rotate(-90 87.3 167.6)">2</text>
<text x="89.2" y="167">10uF</text>
<text x="100" y="167.6" transform="rotate(-90 100 167.6)">2</text>
<text x="101.9" y="167">2.2uF</text>
<text x="112.7" y="167.6" transform="rotate(-90 112.7 167.6)">2</text>
<text x="114.6" y="167">10uF</text>
<text x="125.4" y="167.6" transform="rotate(-90 125.4 167.6)">2</text>
<text x="127.3" y="167">10uF</text>
<text x="138.1" y="167.6" transform="rotate(-90 138.1 167.6)">2</text>
<text x="140" y="167">2.2uF</text>
<text x="150.8" y="167.6" transform="rotate(-90 150.8 167.6)">2</text>
<text x="152.7" y="167">10uF</text>
<text x="13" y="169.5">25V</text>
<text x="25.7" y="169.5">25V</text>
<text x="38.4" y="169.5">25V</text>
<text x="51.1" y="169.5">25V</text>
<text x="63.8" y="169.5">25V</text>
<text x="76.5" y="169.5">25V</text>
<text x="89.2" y="169.5">25V</text>
<text x="101.9" y="169.5">25V</text>
<text x="114.6" y="169.5">25V</text>
<text x="127.3" y="169.5">25V</text>
<text x="140" y="169.5">25V</text>
<text x="152.7" y="169.5">25V</text>
<text x="15.6" y="178.7">A</text>
<text x="40.5" y="178.7">B</text>
<text x="65.3" y="178.7">C</text>
<text x="90.2" y="178.7">D</text>
<text x="115.2" y="178.7">E</text>
<text x="140.1" y="178.7">F</text>
<text x="164.8" y="178.7">G</text>
<text x="189.8" y="178.7">H</text>
<text x="215.1" y="178.7">I</text>
<text x="239.8" y="178.7">J</text>
</g>
</svg>
